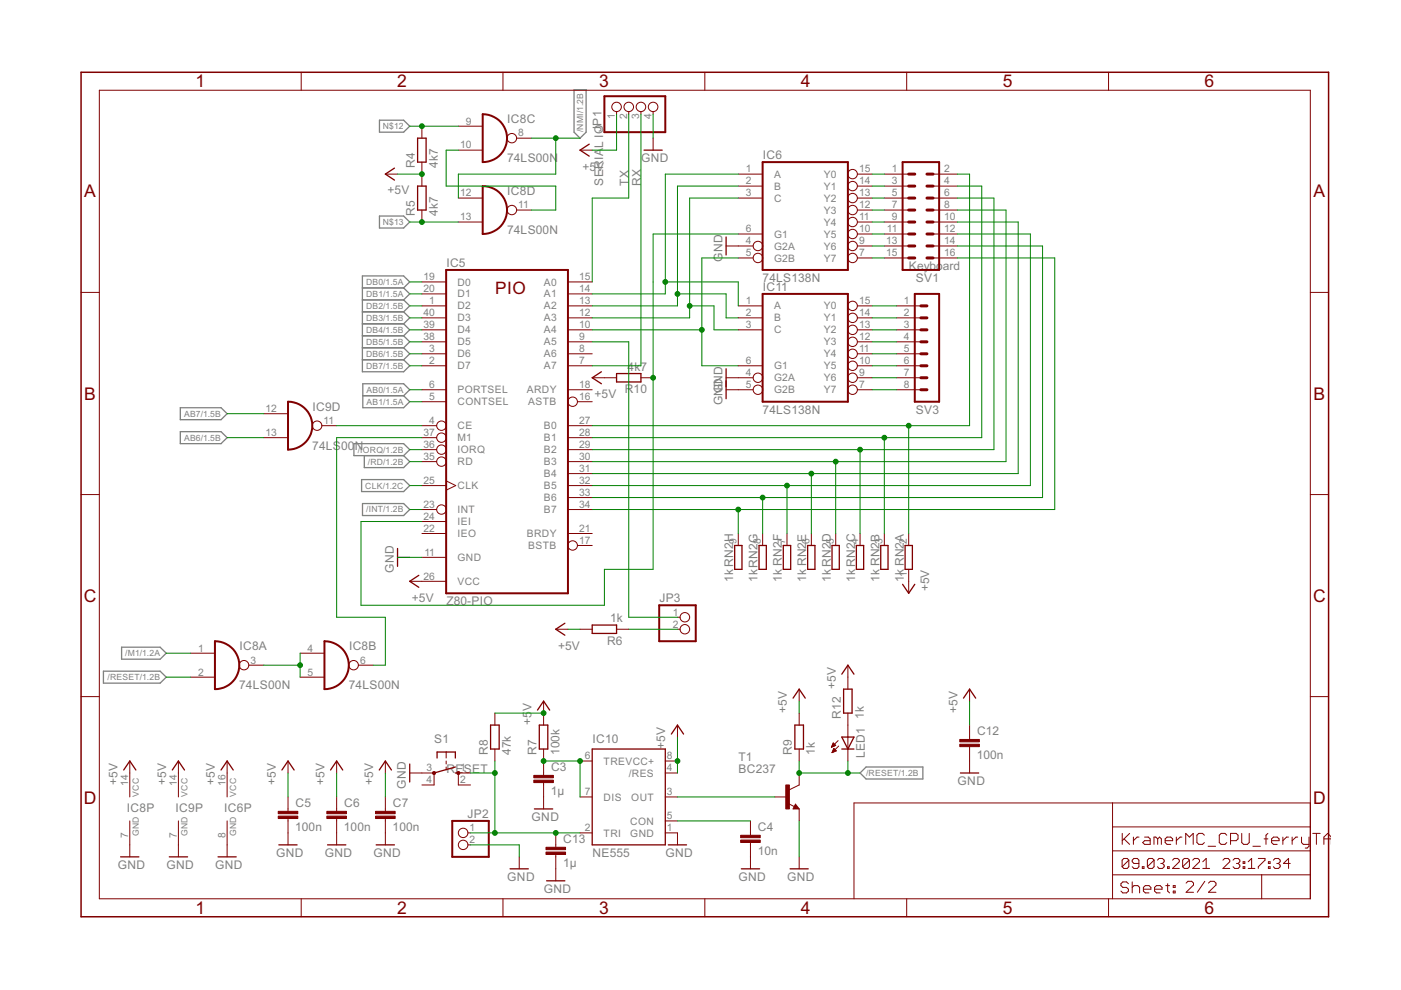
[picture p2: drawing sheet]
<svg xmlns="http://www.w3.org/2000/svg" width="297mm" height="210mm" viewBox="0 0 297 210" stroke-linecap="round" stroke-linejoin="round" font-family="sans-serif">
<g fill="none" stroke="#808080" stroke-width=".28">
<path d="M121.7 19h2.6v9l-1.3 1.3-1.3-1.3zM80.5 25.5h5.1l1.3 1.3-1.3 1.2h-5.1zM80.5 45.8h5.1l1.3 1.3-1.3 1.2h-5.1zM76.8 61h8.8M76.8 63.6h8.8M76.8 66.1h8.8M76.8 68.7h8.8M76.8 71.2h8.8M76.8 73.7h8.8M76.8 76.3h8.8M85.6 61l1.3-1.2-1.3-1.3h-8.8v20.3h8.8l1.3-1.2-1.3-1.3M85.6 61l1.3 1.3-1.3 1.3"/>
<path d="M85.6 63.6l1.3 1.3-1.3 1.2M85.6 66.1l1.3 1.3-1.3 1.3M85.6 68.7l1.3 1.2-1.3 1.3M85.6 71.2l1.3 1.3-1.3 1.2M85.6 73.7l1.3 1.3-1.3 1.3M38.2 86.4h8.7l1.3 1.3-1.3 1.3h-8.7zM38.2 91.5h8.7l1.3 1.3-1.3 1.3h-8.7zM75 94.1h10.6l1.3 1.2-1.3 1.3h-10.6zM76.9 81.4h8.7l1.3 1.2-1.3 1.3 1.3 1.3-1.3 1.2h-8.7zM76.9 83.9h8.7M77.2 96.6v2.5h8.4l1.3-1.2-1.3-1.3M76.7 101.7h8.9l1.3 1.3-1.3 1.2h-8.9z"/>
<path d="M76.9 106.8h8.7l1.3 1.2-1.3 1.3h-8.7zM25.8 137.2h8.2l1.2 1.3-1.2 1.3h-8.2zM21.9 142.3h12.1l1.2 1.3-1.2 1.2h-12.1zM182.4 163.9l1.2-1.3h12.1v2.6h-12.1z"/>
</g>
<g fill="none" stroke="#800000" stroke-width=".21">
<path d="M21.1 19.1h256.7v171.5h-256.7zM63.9 15.3v3.8M106.6 15.3v3.8M149.4 15.3v3.8M192.2 15.3v3.8M235 15.3v3.8M81.7 36.9h2.6M89.5 26.8v2.5M89.5 34.4v5.1M97.2 26.8h5.1M97.2 31.8h5.1M109.5 29.3h3.2"/>
<path d="M123 31.8h2.6M130.7 23.7v.5M133.3 23.7v.5M135.9 23.7v.5M138.5 23.7v.5M138.5 29.3v2.5M156.5 36.9h5.2M156.5 39.5h5.2M181.8 36.9h3.1M181.8 39.5h3.1M187.5 36.9h5.2M187.5 39.5h5.2"/>
<path d="M197.8 36.9h5.2M197.8 39.5h5.2M89.5 59.8h5.1M89.5 44.5v2.6M97.2 42h5.1M97.2 47.1h5.1M109.5 44.5h3.2M120.4 59.8h5.2M153.9 52.2h5.8M156.5 42h5.2M156.5 54.7h3.2M156.5 49.6h5.2"/>
<path d="M181.8 42h3.1M181.8 52.2h3.1M181.8 54.7h3.1M181.8 49.6h3.1M181.8 47.1h3.1M181.8 44.5h3.1M187.5 42h5.2M187.5 52.2h5.2M187.5 54.7h5.2M187.5 49.6h5.2M187.5 47.1h5.2M187.5 44.5h5.2"/>
<path d="M197.8 42h5.2M197.8 52.2h5.2M197.8 54.7h5.2M197.8 49.6h5.2M197.8 47.1h5.2M197.8 44.5h5.2M17.2 62h3.9M89.5 62.3h5.1M89.5 64.9h5.1M89.5 67.4h5.1M89.5 69.9h5.1M89.5 72.5h5.1"/>
<path d="M89.5 75h5.1M89.5 77.6h5.1M120.4 62.3h5.2M120.4 64.9h5.2M120.4 67.4h5.2M120.4 69.9h5.2M120.4 72.5h5.2M120.4 75h5.2M120.4 77.6h5.2M156.5 64.9h5.2M156.5 67.4h5.2M156.5 69.9h5.2"/>
<path d="M156.5 77.6h5.2M181.8 64.9h3.1M181.8 67.4h3.1M181.8 69.9h3.1M181.8 72.5h3.1M181.8 75h3.1M181.8 77.6h3.1M190.1 64.9h5.1M190.1 67.4h5.1M190.1 69.9h5.1M190.1 72.5h5.1M190.1 75h5.1"/>
<path d="M190.1 77.6h5.1M277.8 62h3.9M55.9 92.8h5.2M55.9 87.7h5.2M68.2 90.3h3.2M89.5 90.3h3.1M89.5 92.8h3.1M89.5 95.3h3.1M89.5 97.9h3.1M89.5 82.6h5.1M89.5 85.2h5.1M120.4 90.3h5.2"/>
<path d="M120.4 92.8h5.2M120.4 95.3h5.2M120.4 97.9h5.2M120.4 82.6h5.2M122.4 85.2h3.2M125.6 80.1h5.1M135.9 80.1h2.6M153.9 82.6h5.8M153.9 80.1h5.8M181.8 82.6h3.1M181.8 80.1h3.1M190.1 82.6h5.1"/>
<path d="M190.1 80.1h5.1M17.2 104.9h3.9M84.3 118.2h2.6M89.5 103h5.1M89.5 108h3.1M89.5 113.1h5.1M89.5 110.6h5.1M89.5 118.2h5.1M94.6 102l2 1-2 .9M120.4 100.4h5.2M120.4 103h5.2M120.4 105.5h5.2"/>
<path d="M120.4 108h5.2M120.4 113.1h5.2M122.4 115.7h3.2M156.5 113.1v2.6M161.7 113.1v2.6M166.9 113.1v2.6M172 113.1v2.6M177.2 113.1v2.6M182.4 113.1v2.6M187.5 113.1v2.6M192.7 113.1v2.6M277.8 104.9h3.9"/>
<path d="M40.4 138.5h5.2M63.6 138.5h5.2M86.9 123.3h7.7M117.8 133.4h2.6M123 133.4h2.6M130.7 133.4h2.6M143.6 130.9h.6M143.6 133.4h.6M192.7 120.7v5.1M17.2 147.7h3.9M40.4 143.6h5.2M52.7 141h3.2"/>
<path d="M63.6 143.6h5.2M76 141h3.1M94.6 159.4v1.3M104.9 151.2v2.5M104.9 158.8v2.6M115.3 148.7v5M115.3 158.8v5.6M143.6 153.7v2.6M169.4 146.1v2.6M169.4 151.2v2.5M169.4 158.8v2.6M176.3 158.4h.1"/>
<path d="M176.3 158.3h.4M176.4 158.2h.6M176.4 158h.8M176.4 159.5h.2M176.5 157.9h.5M176.5 159.4h.4M176.6 157.8h.3M176.6 159.2h.6M176.6 157.7h.2M176.6 159.1h.6M176.7 157.5l-.4 .9M176.7 157.5l.5 .6-.9 .3"/>
<path d="M176.7 157.5h.1M176.7 159h.4M176.7 158.9h.3M176.8 158.7h.1M176.8 158.7l.5 .5-.9 .4zM177.7 157l-1.4 1.4M177.8 158.2l-1.4 1.4M179.8 141v5.1M179.8 151.2v10.2M205.6 146.1v2.6M205.6 153.7v3.1M205.6 158.3v5.6"/>
<path d="M277.8 147.7h3.9M27.5 161.4v7.6M27.5 174.1v7.6M37.8 161.4v7.6M37.8 174.1v7.6M48.2 161.4v7.6M48.2 174.1v7.6M61.1 161.4v2.5M61.1 169v3M61.1 173.5v5.6M71.4 161.4v2.5M71.4 169v3"/>
<path d="M71.4 173.5v5.6M81.7 161.4v2.5M81.7 169v3M81.7 173.5v5.6M86.9 163.9h5.1v2.5h-2.5M94.6 161.4v.6M94.6 162.6v.7M99.2 176.6h.6M99.2 179.1h.6M99.8 163.9h-2.6v2.5h2.6M115.3 165.9v5.6M117.8 176.6v3"/>
<path d="M123 161.4h2.6M123 169h2.6M123 176.6h2.6M141.1 161.4h2.5M141.1 169h2.5M141.1 176.6h2.5v2.5M141.1 174.1h2.5M141.1 163.9h2.5M159.1 174.1v3M159.1 178.6v5.6M164.3 169h2.6M167.2 170.4l1.2 .6"/>
<path d="M168.7 170.5l.7 1h-1.3zM169.4 163.9v2.5l-2 1M169.4 171.5v2.6M235.9 170.2v20.4M235.9 175.3h41.9M237.9 176.7v2.3M238.3 177.9l1.2 1.1M239.5 176.7l-1.6 1.5M240.3 177.5v1.5M241.5 177.5h-.4l-.8 .7M242.7 177.5h.8l.4 .4v1.1h-1.2l-.4-.4 .4-.4h1.2M245.4 177.9l-.4-.4h-.3v1.5"/>
<path d="M245.4 177.9v1.1M245.4 177.9l.5-.4 .3 .4v1.1M247 178.2h1.6v-.3l-.4-.4h-.8l-.4 .4v.7l.4 .4h.8M249.4 177.5v1.5M250.6 177.5h-.4l-.8 .7M251.4 179v-2.3l.8 .8 .8-.8v2.3M255.4 177.1l-.4-.4h-.8l-.4 .4v1.5l.4 .4h.8l.4-.4M256.1 179.4h1.6M260.1 177.1l-.4-.4h-.8l-.4 .4v1.5l.4 .4h.8l.4-.4M260.9 178.2h1.2l.4-.3v-.8l-.4-.4h-1.2v2.3M263.3 176.7v1.9l.4 .4h.8l.4-.4v-1.9M265.6 179.4h1.6"/>
<path d="M268 177.9h.8M268.8 176.7l-.4 .4v1.9M269.6 178.2h1.6v-.3l-.4-.4h-.8l-.4 .4v.7l.4 .4h.8M272 177.5v1.5M273.2 177.5h-.4l-.8 .7M274 177.5v1.5M275.1 177.5h-.3l-.8 .7M275.9 177.5v1.1l.4 .4h1.2M277.5 177.5v1.9l-.4 .4h-.4M277.8 170.2h-96.7v20.4M278.3 176.7h1.6M279.1 176.7v2.3"/>
<path d="M280.7 177.9h1.4M282.1 177.3l-.6-.6-.8 .8v1.5M63.9 190.6v3.8M106.6 190.6v3.8M110.1 181.7v2.5M117.8 181.2v5.6M149.4 190.6v3.8M169.4 181.7v2.5M192.2 190.6v3.8M235 190.6v3.8M235.9 185.5h41.9M235.9 180.4h41.9"/>
<path d="M239.2 187.4l-.4-.4h-.7l-.4 .4v.4l.4 .4h.7l.4 .3v.4l-.4 .4h-.7l-.4-.4M239.3 182.4l-.3-.4h-.7l-.4 .4v1.4M239.3 182.4v1.4l-.3 .3h-.7l-.4-.3M239.3 182.4l-1.4 1.4M240.1 187v2.3M240.1 188.2l.3-.4h.8l.4 .4v1.1M241.5 183.1h-1.1l-.3-.4v-.3l.3-.4h.7l.4 .4v1.4l-.4 .3h-.7l-.3-.3M242.2 183.8h.3v.3h-.3zM242.4 188.5h1.6v-.3l-.4-.4h-.8l-.4 .4v.7l.4 .4h.8M244.7 182.4v1.4l-.4 .3h-.7l-.3-.3M244.7 182.4l-.4-.4h-.7l-.3 .4v1.4M244.7 182.4l-1.4 1.4"/>
<path d="M244.8 188.5h1.6v-.3l-.4-.4h-.8l-.4 .4v.7l.4 .4h.8M245.4 182.4l.3-.4h.8l.3 .4v.3l-.3 .4M246.1 183.1h.4M246.5 183.1l.3 .3v.4l-.3 .3h-.8l-.3-.3M247.2 187.8h.8M247.5 183.8h.4v.3h-.4zM247.6 187.4v1.5l.4 .4M248.6 182.4l.4-.4h.7l.3 .4v.3l-1.4 1.4h1.4M248.8 187.8h.4v.4h-.4zM248.8 188.9h.4v.4h-.4zM251.5 187.2l.4-.3h.8l.3 .3v.4l-1.5 1.6h1.5M252.2 182.4l-.4-.4h-.7l-.4 .4v1.4"/>
<path d="M252.2 182.4v1.4l-.4 .3h-.7l-.4-.3M252.2 182.4l-1.5 1.4M252.9 182.4l.3-.4h.8l.3 .4v.3l-1.4 1.4h1.4M255 184.1h1.5M255 182.7l.7-.7v2.1M255.4 186.9l-1.5 2.3M256.2 187.2l.4-.3h.8l.4 .3v.4l-1.6 1.6h1.6M259.3 182.4l.4-.4h.7l.3 .4v.3l-1.4 1.4h1.4M261.4 182.4l.4-.4h.7l.4 .4v.3l-.4 .4M262.1 183.1h.4M262.5 183.1l.4 .3v.4l-.4 .3h-.7l-.4-.3M263.6 183.8h.3v.3h-.3z"/>
<path d="M263.6 182.7h.3v.4h-.3zM264.6 184.1h1.5M264.6 182.7l.8-.7v2.1M266.8 182h1.4v.4l-1.4 1.4v.3M267.5 185.5v5.1M268.9 183.8h.4v.3h-.4zM268.9 182.7h.4v.4h-.4zM270 182.4l.3-.4h.8l.3 .4v.3l-.3 .4M270.7 183.1h.4M271.1 183.1l.3 .3v.4l-.3 .3h-.8l-.3-.3M273.6 183.1h-1.5l1.1-1.1v2.1"/>
<circle cx="108.5" cy="29.3" r="1.01"/>
<circle cx="130.7" cy="22.7" r="1.01"/>
<circle cx="133.3" cy="22.7" r="1.01"/>
<circle cx="135.9" cy="22.7" r="1.01"/>
<circle cx="138.5" cy="22.7" r="1.01"/>
<circle cx="180.8" cy="39.4" r="1.01"/>
<circle cx="180.8" cy="36.9" r="1.01"/>
<circle cx="108.5" cy="44.5" r="1.01"/>
<circle cx="160.7" cy="54.7" r="1.01"/>
<circle cx="160.7" cy="52.1" r="1.01"/>
<circle cx="180.8" cy="42" r="1.01"/>
<circle cx="180.8" cy="52.1" r="1.01"/>
<circle cx="180.8" cy="49.6" r="1.01"/>
<circle cx="180.8" cy="47.1" r="1.01"/>
<circle cx="180.8" cy="44.5" r="1.01"/>
<circle cx="180.8" cy="54.7" r="1.01"/>
<circle cx="180.8" cy="64.8" r="1.01"/>
<circle cx="180.8" cy="77.5" r="1.01"/>
<circle cx="180.8" cy="75" r="1.01"/>
<circle cx="180.8" cy="72.5" r="1.01"/>
<circle cx="180.8" cy="69.9" r="1.01"/>
<circle cx="180.8" cy="67.4" r="1.01"/>
<circle cx="67.2" cy="90.2" r="1.01"/>
<circle cx="93.6" cy="95.3" r="1.01"/>
<circle cx="93.6" cy="90.2" r="1.01"/>
<circle cx="93.6" cy="97.9" r="1.01"/>
<circle cx="93.6" cy="92.8" r="1.01"/>
<circle cx="121.4" cy="85.2" r="1.01"/>
<circle cx="160.7" cy="82.6" r="1.01"/>
<circle cx="160.7" cy="80.1" r="1.01"/>
<circle cx="180.8" cy="80.1" r="1.01"/>
<circle cx="180.8" cy="82.6" r="1.01"/>
<circle cx="93.6" cy="108" r="1.01"/>
<circle cx="121.4" cy="115.6" r="1.01"/>
<circle cx="145.2" cy="130.9" r="1.01"/>
<circle cx="145.2" cy="133.4" r="1.01"/>
<circle cx="51.7" cy="141" r="1.01"/>
<circle cx="75" cy="141" r="1.01"/>
<circle cx="98.2" cy="176.6" r="1.01"/>
<circle cx="98.2" cy="179.1" r="1.01"/>
</g>
<path d="M17.2 15.3h264.5v179.1h-264.5z" fill="none" stroke="#800000" stroke-width=".32"/>
<g fill="none" stroke="#800000" stroke-width=".42">
<path d="M102.3 39.5a5.1 5.1 0 0 1 5.2 5 5.1 5.1 0 0 1-5.2 5.1zM102.3 24.2a5.1 5.1 0 0 1 5.2 5.1 5.1 5.1 0 0 1-5.2 5.1zM128.1 20.4h13v7.6h-13zM161.7 34.4h18.1v22.8h-18.1zM191.4 34.4h7.7v22.8h-7.7zM94.6 57.2h25.8v68.6h-25.8zM161.7 62.3h18.1v22.9h-18.1zM194 62.3h5.1v22.9h-5.1zM61.1 85.2a5.1 5.1 0 0 1 5.1 5.1 5.1 5.1 0 0 1-5.1 5zM45.6 136a5.1 5.1 0 0 1 5.1 5 5.1 5.1 0 0 1-5.1 5.1zM68.8 136a5.1 5.1 0 0 1 5.2 5 5.1 5.1 0 0 1-5.2 5.1zM139.8 128.3h7.7v7.7h-7.7z"/>
<path d="M95.9 174.1h7.7v7.6h-7.7z"/>
</g>
<g fill="none" stroke="#800000" stroke-width=".63">
<path d="M192.7 39.5h1.3M192.7 36.9h1.3M196.5 39.5h1.3M196.5 36.9h1.3M192.7 42h1.3M192.7 47.1h1.3M192.7 44.5h1.3M192.7 54.7h1.3M192.7 52.2h1.3M192.7 49.6h1.3M196.5 42h1.3M196.5 47.1h1.3"/>
<path d="M196.5 44.5h1.3M196.5 54.7h1.3M196.5 52.2h1.3M196.5 49.6h1.3M195.2 69.9h1.3M195.2 67.4h1.3M195.2 64.9h1.3M195.2 75h1.3M195.2 72.5h1.3M195.2 77.6h1.3M195.2 82.6h1.3M195.2 80.1h1.3"/>
</g>
<g fill="none" stroke="#800000" stroke-width=".28">
<path d="M83.6 35.6l-1.9 1.3 1.9 1.3M88.5 29.3h1.8v5.1h-1.8zM88.5 39.5h1.8v5h-1.8zM124.9 30.6l-1.9 1.2 1.9 1.3M136.5 31.8h3.9M153.9 50.2v3.9M127.5 78.8l-1.9 1.3 1.9 1.3M130.7 79.2h5.2v1.8h-5.2zM153.9 78.2v6.3M84.3 116.3v3.8M155.8 115.7h1.5v5h-1.5zM160.9 115.7h1.6v5h-1.6z"/>
<path d="M166.1 115.7h1.5v5h-1.5zM171.2 115.7h1.6v5h-1.6zM176.4 115.7h1.5v5h-1.5zM181.6 115.7h1.5v5h-1.5zM186.7 115.7h1.6v5h-1.6zM191.9 115.7h1.5v5h-1.5zM88.8 122l-1.9 1.3 1.9 1.2M119.8 132.1l-2 1.3 2 1.3M125.6 132.5h5.1v1.8h-5.1zM191.4 123.9l1.3 1.9 1.3-1.9M104 153.7h1.8v5.1h-1.8zM114 150.6l1.3-1.9 1.2 1.9"/>
<path d="M114.3 153.7h1.8v5.1h-1.8zM125.6 158.8h15.5v20.3h-15.5zM142.3 155.6l1.3-1.9 1.3 1.9M168.1 148l1.3-1.9 1.3 1.9M168.5 153.7h1.8v5.1h-1.8zM178.5 158.8h2.6M178.5 142.9l1.3-1.9 1.3 1.9M178.5 156.3h2.6l-1.3 2.5zM178.9 146.1h1.8v5.1h-1.8zM204.3 148l1.3-1.9 1.3 1.9M26.2 163.3l1.3-1.9 1.3 1.9M36.5 163.3l1.3-1.9 1.3 1.9"/>
<path d="M46.9 163.3l1.3-1.9 1.2 1.9M59.1 179.1h3.9M59.8 163.3l1.3-1.9 1.3 1.9M69.4 179.1h3.9M70.1 163.3l1.3-1.9 1.3 1.9M79.8 179.1h3.8M80.4 163.3l1.3-1.9 1.3 1.9M86.9 162v3.8M92.7 160.7v-1.3h3.8v1.3M96.5 163.9h.7M96.5 162.6l-4.5 1.3M113.3 171.5h3.9"/>
<path d="M141.7 179.1h3.9M168.7 171l.1 .3h-.4l.3-.5 .5 .6h-.8M203.6 163.9h3.9M25.6 181.7h3.8M35.9 181.7h3.9M46.2 181.7h3.9M108.1 184.2h3.9M115.9 186.8h3.9M157.2 184.2h3.9M167.5 184.2h3.9"/>
</g>
<g fill="#800000" stroke="#800000" stroke-width=".21">
<path d="M113.2 165.4h4.1v.5h-4.1z"/>
<path d="M113.2 164.4h4.1v.5h-4.1z"/>
<path d="M157 178.1h4.2v.5h-4.2z"/>
<path d="M157 177.1h4.2v.5h-4.2z"/>
<path d="M166.6 166.4h.8v5.1h-.8z"/>
<path d="M59 173h4.1v.5h-4.1z"/>
<path d="M59 172h4.1v.5h-4.1z"/>
<path d="M69.3 173h4.1v.5h-4.1z"/>
<path d="M69.3 172h4.1v.5h-4.1z"/>
<path d="M79.6 173h4.2v.5h-4.2z"/>
<path d="M79.6 172h4.2v.5h-4.2z"/>
<path d="M203.5 157.8h4.1v.5h-4.1z"/>
<path d="M203.5 156.8h4.1v.5h-4.1z"/>
<path d="M115.8 180.7h4.1v.5h-4.1z"/>
<path d="M115.8 179.6h4.1v.5h-4.1z"/>
</g>
<g fill="#800000" stroke="#800000" stroke-width=".21">
<path d="M91.8 163.7h.5v.4h-.5z" fill-rule="evenodd"/>
<path d="M96.9 163.7h.5v.4h-.5z" fill-rule="evenodd"/>
</g>
<g fill="none" stroke="#008000" stroke-width=".21">
<path d="M84.3 36.9h5.2M86.9 26.8h10.3M97.2 31.8h-2.6v7.7h23.2v5h-5.1M112.7 29.3h10.3M117.8 29.3v7.6h-20.6v5.1M130.7 24.2v7.6h-5.1M133.3 24.2v17.8h-7.7v17.8M135.9 24.2v53.4h-10.3M138.5 24.2v5.1M156.5 36.9h-15.4v25.4h-15.5M156.5 39.5h-12.9v25.4h-18M184.9 36.9h2.6"/>
<path d="M184.9 39.5h2.6M203 36.9h2.6v53.4h-80M203 39.5h5.2v53.3h-82.6M86.9 59.8h2.6M86.9 47.1h10.3M141.1 59.8h15.4v5.1M156.5 42h-10.3v25.4h-20.6M156.5 54.7h-7.7v22.9h7.7M156.5 49.6h-18v71.1h-10.4v7.6h-51.6v-17.7h13M184.9 42h2.6M184.9 44.5h2.6M184.9 47.1h2.6"/>
<path d="M184.9 49.6h2.6M184.9 52.2h2.6M184.9 54.7h2.6M203 42h7.7v53.3h-85.1M203 44.5h10.3v53.4h-87.7M203 49.6h15.5v53.4h-92.9M203 54.7h20.6v53.3h-98M203 47.1h12.9v53.3h-90.3M203 52.2h18v53.3h-95.4M86.9 62.3h2.6M86.9 64.9h2.6M86.9 67.4h2.6"/>
<path d="M86.9 69.9h2.6M86.9 72.5h2.6M86.9 75h2.6M86.9 77.6h2.6M125.6 69.9h23.2M125.6 72.5h7.7v58.4h10.3M143.6 62.3h10.3v5.1h2.6M146.2 64.9h5.2v5h5.1M184.9 64.9h5.2M184.9 67.4h5.2M184.9 69.9h5.2M184.9 72.5h5.2"/>
<path d="M184.9 75h5.2M184.9 77.6h5.2M48.2 87.7h7.7M48.2 92.8h7.7M71.4 90.3h18.1M86.9 82.6h2.6M86.9 85.2h2.6M86.9 95.3h2.6M86.9 97.9h2.6M89.5 92.8h-18.1v38.1h10.3v10.1h-2.6M177.2 97.9v15.2M182.4 95.3v17.8"/>
<path d="M184.9 82.6h5.2M184.9 80.1h5.2M187.5 92.8v20.3M192.7 90.3v22.8M84.3 118.2h5.2M86.9 103h2.6M86.9 108h2.6M156.5 108v5.1M161.7 105.5v7.6M166.9 103v10.1M172 100.4v12.7M35.2 138.5h5.2"/>
<path d="M63.6 138.5v5.1M120.4 133.4h2.6M133.3 133.4h10.3M35.2 143.6h5.2M55.9 141h7.7M104.9 151.2h10.4M143.6 156.3v7.6M169.4 148.7v2.5M205.6 148.7v5M61.1 163.9v5.1M71.4 163.9v5.1M81.7 163.9v5.1"/>
<path d="M99.8 179.1h10.3v2.6M99.8 163.9h5.1M99.8 176.6h23.2M104.9 161.4v15.2M115.3 161.4h7.7v7.6M143.6 174.1h15.5M143.6 169h20.7M169.4 161.4v2.5h13M169.4 174.1v7.6M179.8 161.4v2.5"/>
</g>
<g fill="#008000" stroke="#008000" stroke-width=".21">
<circle cx="141.1" cy="59.8" r=".51"/>
<circle cx="143.6" cy="62.3" r=".51"/>
<circle cx="146.2" cy="64.9" r=".51"/>
<circle cx="89.5" cy="36.9" r=".51"/>
<circle cx="115.3" cy="151.2" r=".51"/>
<circle cx="143.6" cy="161.4" r=".51"/>
<circle cx="117.8" cy="29.3" r=".51"/>
<circle cx="89.5" cy="26.8" r=".51"/>
<circle cx="89.5" cy="47.1" r=".51"/>
<circle cx="63.6" cy="141" r=".51"/>
<circle cx="169.4" cy="163.9" r=".51"/>
<circle cx="179.8" cy="163.9" r=".51"/>
<circle cx="192.7" cy="90.3" r=".51"/>
<circle cx="187.5" cy="92.8" r=".51"/>
<circle cx="182.4" cy="95.3" r=".51"/>
<circle cx="177.2" cy="97.9" r=".51"/>
<circle cx="172" cy="100.4" r=".51"/>
<circle cx="166.9" cy="103" r=".51"/>
<circle cx="161.7" cy="105.5" r=".51"/>
<circle cx="156.5" cy="108" r=".51"/>
<circle cx="104.9" cy="176.6" r=".51"/>
<circle cx="117.8" cy="176.6" r=".51"/>
<circle cx="104.9" cy="163.9" r=".51"/>
<circle cx="123" cy="161.4" r=".51"/>
<circle cx="115.3" cy="161.4" r=".51"/>
<circle cx="138.5" cy="80.1" r=".51"/>
<circle cx="148.8" cy="69.9" r=".51"/>
</g>
<g font-size="4.1" fill="#800000">
<text x="41.4" y="18.5">1</text>
<text x="84.2" y="18.5">2</text>
<text x="127" y="18.5">3</text>
<text x="169.8" y="18.5">4</text>
<text x="212.6" y="18.5">5</text>
<text x="255.4" y="18.5">6</text>
<text x="17.9" y="41.9">A</text>
<text x="278.5" y="41.9">A</text>
<text x="105" y="62.3">PIO</text>
<text x="17.9" y="84.7">B</text>
<text x="278.5" y="84.7">B</text>
<text x="17.8" y="127.6">C</text>
<text x="278.4" y="127.6">C</text>
<text x="17.8" y="170.4">D</text>
<text x="278.4" y="170.4">D</text>
<text x="41.4" y="193.8">1</text>
<text x="84.2" y="193.8">2</text>
<text x="127" y="193.8">3</text>
<text x="169.8" y="193.8">4</text>
<text x="212.6" y="193.8">5</text>
<text x="255.4" y="193.8">6</text>
</g>
<g font-size="2.8" fill="#808080">
<text x="107.6" y="26.1">IC8C</text>
<text x="127.5" y="28" transform="rotate(-90 127.5 28)">JP1</text>
<text x="87.9" y="35.6" transform="rotate(-90 87.9 35.6)">R4</text>
<text x="92.8" y="35.6" transform="rotate(-90 92.8 35.6)">4k7</text>
<text x="107.5" y="34.4">74LS00N</text>
<text x="127.9" y="31.4" transform="rotate(-90 127.9 31.4)">L IO</text>
<text x="135.9" y="34.4">GND</text>
<text x="161.7" y="33.7">IC6</text>
<text x="82.2" y="41.2">+5V</text>
<text x="107.6" y="41.4">IC8D</text>
<text x="123.5" y="36.2">+5V</text>
<text x="127.9" y="39.4" transform="rotate(-90 127.9 39.4)">SERIA</text>
<text x="133.2" y="39.4" transform="rotate(-90 133.2 39.4)">TX</text>
<text x="135.9" y="39.4" transform="rotate(-90 135.9 39.4)">RX</text>
<text x="87.9" y="45.8" transform="rotate(-90 87.9 45.8)">R5</text>
<text x="92.8" y="45.8" transform="rotate(-90 92.8 45.8)">4k7</text>
<text x="107.5" y="49.6">74LS00N</text>
<text x="94.6" y="56.6">IC5</text>
<text x="153.2" y="55.5" transform="rotate(-90 153.2 55.5)">GND</text>
<text x="161.7" y="59.8">74LS138N</text>
<text x="192.7" y="57.2">Keybo</text>
<text x="194.2" y="59.8">SV1</text>
<text x="199.9" y="57.2">ard</text>
<text x="161.7" y="61.7">IC11</text>
<text x="132.5" y="83.4">R10</text>
<text x="133.1" y="78.6">4k7</text>
<text x="153.2" y="83.4" transform="rotate(-90 153.2 83.4)">GND</text>
<text x="66.3" y="87.1">IC9D</text>
<text x="126.1" y="84.4">+5V</text>
<text x="153.2" y="86" transform="rotate(-90 153.2 86)">GND</text>
<text x="161.7" y="87.7">74LS138N</text>
<text x="194.2" y="87.7">SV3</text>
<text x="66.2" y="95.3">74LS00</text>
<text x="75.2" y="95.3">N</text>
<text x="83.5" y="121.5" transform="rotate(-90 83.5 121.5)">GND</text>
<text x="155.5" y="123.4" transform="rotate(-90 155.5 123.4)">1kRN2H</text>
<text x="160.6" y="123.4" transform="rotate(-90 160.6 123.4)">1kRN2G</text>
<text x="165.8" y="123.4" transform="rotate(-90 165.8 123.4)">1k RN2F</text>
<text x="171" y="123.4" transform="rotate(-90 171 123.4)">1k RN2E</text>
<text x="176.1" y="123.4" transform="rotate(-90 176.1 123.4)">1kRN2D</text>
<text x="181.3" y="123.4" transform="rotate(-90 181.3 123.4)">1kRN2C</text>
<text x="186.4" y="123.4" transform="rotate(-90 186.4 123.4)">1k RN2B</text>
<text x="191.6" y="123.4" transform="rotate(-90 191.6 123.4)">1k RN2A</text>
<text x="197" y="125.4" transform="rotate(-90 197 125.4)">+5V</text>
<text x="87.3" y="127.6">+5V</text>
<text x="94.6" y="128.3">Z80-PIO</text>
<text x="129.3" y="131.9">1k</text>
<text x="139.8" y="127.7">JP3</text>
<text x="50.8" y="137.9">IC8A</text>
<text x="74" y="137.9">IC8B</text>
<text x="118.3" y="137.7">+5V</text>
<text x="128.7" y="136.7">R6</text>
<text x="50.7" y="146.1">74LS00N</text>
<text x="74" y="146.1">74LS00N</text>
<text x="177.2" y="146.1" transform="rotate(-90 177.2 146.1)">+5V</text>
<text x="112.7" y="153.7" transform="rotate(-90 112.7 153.7)">+5</text>
<text x="112.7" y="150.8" transform="rotate(-90 112.7 150.8)">V</text>
<text x="166.9" y="151.2" transform="rotate(-90 166.9 151.2)">+5V</text>
<text x="178.2" y="152.4" transform="rotate(-90 178.2 152.4)">R12</text>
<text x="183.1" y="152.5" transform="rotate(-90 183.1 152.5)">1k</text>
<text x="203" y="151.2" transform="rotate(-90 203 151.2)">+5V</text>
<text x="207.2" y="155.9">C12</text>
<text x="92.1" y="157.5">S1</text>
<text x="103.4" y="160" transform="rotate(-90 103.4 160)">R8</text>
<text x="108.3" y="160.1" transform="rotate(-90 108.3 160.1)">47k</text>
<text x="113.7" y="160" transform="rotate(-90 113.7 160)">R7</text>
<text x="118.6" y="160.1" transform="rotate(-90 118.6 160.1)">100k</text>
<text x="125.6" y="157.5">IC10</text>
<text x="141.1" y="158.8" transform="rotate(-90 141.1 158.8)">+5V</text>
<text x="156.6" y="161.4">T1</text>
<text x="167.9" y="160" transform="rotate(-90 167.9 160)">R9</text>
<text x="172.8" y="160.1" transform="rotate(-90 172.8 160.1)">1k</text>
<text x="183.4" y="160.8" transform="rotate(-90 183.4 160.8)">LED1</text>
<text x="207.1" y="161">100n</text>
<text x="24.9" y="166.4" transform="rotate(-90 24.9 166.4)">+5V</text>
<text x="35.3" y="166.4" transform="rotate(-90 35.3 166.4)">+5V</text>
<text x="45.6" y="166.4" transform="rotate(-90 45.6 166.4)">+5V</text>
<text x="58.5" y="166.4" transform="rotate(-90 58.5 166.4)">+5V</text>
<text x="68.8" y="166.4" transform="rotate(-90 68.8 166.4)">+5V</text>
<text x="79.1" y="166.4" transform="rotate(-90 79.1 166.4)">+5V</text>
<text x="86.1" y="167.2" transform="rotate(-90 86.1 167.2)">GND</text>
<text x="94.6" y="163.9">RESET</text>
<text x="116.8" y="163.5">C3</text>
<text x="156.6" y="163.9">BC237</text>
<text x="203" y="166.4">GND</text>
<text x="26.9" y="172.2">IC8P</text>
<text x="37.2" y="172.2">IC9P</text>
<text x="47.6" y="172.2">IC6P</text>
<text x="62.6" y="171.1">C5</text>
<text x="73" y="171.1">C6</text>
<text x="83.3" y="171.1">C7</text>
<text x="99.1" y="173.4">JP2</text>
<text x="116.8" y="168.6">1µ</text>
<text x="62.6" y="176.2">100n</text>
<text x="72.9" y="176.2">100n</text>
<text x="83.2" y="176.2">100n</text>
<text x="112.7" y="174.1">GND</text>
<text x="119.4" y="178.8">C13</text>
<text x="160.7" y="176.2">C4</text>
<text x="25" y="184.2">GND</text>
<text x="35.3" y="184.2">GND</text>
<text x="45.6" y="184.2">GND</text>
<text x="58.5" y="181.7">GND</text>
<text x="68.8" y="181.7">GND</text>
<text x="79.2" y="181.7">GND</text>
<text x="119.4" y="183.8">1µ</text>
<text x="125.6" y="181.7">NE555</text>
<text x="141.1" y="181.7">GND</text>
<text x="160.7" y="181.3">10n</text>
<text x="107.6" y="186.8">GND</text>
<text x="115.3" y="189.3">GND</text>
<text x="156.6" y="186.8">GND</text>
<text x="166.9" y="186.8">GND</text>
</g>
<g font-size="2.4" fill="#808080">
<text x="98.8" y="26.4">9</text>
<text x="109.9" y="28.9">8</text>
<text x="130.4" y="25.2" transform="rotate(-90 130.4 25.2)">1</text>
<text x="132.9" y="25.2" transform="rotate(-90 132.9 25.2)">2</text>
<text x="135.5" y="25.2" transform="rotate(-90 135.5 25.2)">3</text>
<text x="138.1" y="25.2" transform="rotate(-90 138.1 25.2)">4</text>
<text x="97.6" y="31.5">10</text>
<text x="97.6" y="41.6">12</text>
<text x="158.1" y="36.6">1</text>
<text x="158.1" y="39.1">2</text>
<text x="158.1" y="41.6">3</text>
<text x="164.1" y="37.7">A</text>
<text x="164.1" y="40.2">B</text>
<text x="174.7" y="40.2">Y1</text>
<text x="174.7" y="37.7">Y0</text>
<text x="182.1" y="41.6">13</text>
<text x="182.1" y="39.1">14</text>
<text x="182.1" y="36.6">15</text>
<text x="189.1" y="36.6">1</text>
<text x="189.1" y="39.1">3</text>
<text x="189.1" y="41.6">5</text>
<text x="200.2" y="36.6">2</text>
<text x="200.2" y="39.1">4</text>
<text x="200.2" y="41.6">6</text>
<text x="97.6" y="46.7">13</text>
<text x="109.9" y="44.2">11</text>
<text x="164.1" y="42.8">C</text>
<text x="174.7" y="47.8">Y4</text>
<text x="174.7" y="45.3">Y3</text>
<text x="174.7" y="42.8">Y2</text>
<text x="182.1" y="46.7">11</text>
<text x="182.1" y="44.2">12</text>
<text x="189.1" y="44.2">7</text>
<text x="189.1" y="46.7">9</text>
<text x="200.2" y="44.2">8</text>
<text x="200.2" y="46.7">10</text>
<text x="158.1" y="51.8">4</text>
<text x="158.1" y="49.3">6</text>
<text x="164.1" y="52.9">G2A</text>
<text x="164.1" y="50.4">G1</text>
<text x="174.7" y="52.9">Y6</text>
<text x="174.7" y="50.4">Y5</text>
<text x="182.1" y="51.8">9</text>
<text x="182.1" y="49.3">10</text>
<text x="187.9" y="51.8">13</text>
<text x="188" y="49.3">11</text>
<text x="200.2" y="49.3">12</text>
<text x="200.2" y="51.8">14</text>
<text x="89.8" y="59.4">19</text>
<text x="122.8" y="59.4">15</text>
<text x="158.1" y="54.3">5</text>
<text x="164.1" y="55.5">G2B</text>
<text x="174.7" y="55.5">Y7</text>
<text x="182.1" y="54.3">7</text>
<text x="187.9" y="54.3">15</text>
<text x="200.2" y="54.3">16</text>
<text x="89.8" y="62">20</text>
<text x="91" y="64.5">1</text>
<text x="97" y="60.5">D0</text>
<text x="97" y="63.1">D1</text>
<text x="97" y="65.6">D2</text>
<text x="115.3" y="60.5">A0</text>
<text x="115.3" y="63.1">A1</text>
<text x="115.3" y="65.6">A2</text>
<text x="122.8" y="62">14</text>
<text x="122.8" y="64.5">13</text>
<text x="158.1" y="64.5">1</text>
<text x="164.1" y="65.6">A</text>
<text x="174.7" y="65.6">Y0</text>
<text x="182.1" y="64.5">15</text>
<text x="191.7" y="64.5">1</text>
<text x="89.8" y="67">40</text>
<text x="89.8" y="69.6">39</text>
<text x="97" y="68.2">D3</text>
<text x="97" y="70.7">D4</text>
<text x="115.3" y="68.2">A3</text>
<text x="115.3" y="70.7">A4</text>
<text x="122.8" y="67">12</text>
<text x="122.8" y="69.6">10</text>
<text x="158.1" y="67">2</text>
<text x="158.1" y="69.6">3</text>
<text x="164.1" y="68.2">B</text>
<text x="164.1" y="70.7">C</text>
<text x="174.7" y="70.7">Y2</text>
<text x="174.7" y="68.2">Y1</text>
<text x="182.1" y="69.6">13</text>
<text x="182.1" y="67">14</text>
<text x="191.7" y="67">2</text>
<text x="191.7" y="69.6">3</text>
<text x="89.8" y="72.1">38</text>
<text x="91" y="74.7">3</text>
<text x="91" y="77.2">2</text>
<text x="97" y="73.2">D5</text>
<text x="97" y="75.8">D6</text>
<text x="115.3" y="73.2">A5</text>
<text x="115.3" y="75.8">A6</text>
<text x="122.8" y="72.1">9</text>
<text x="122.8" y="74.7">8</text>
<text x="122.8" y="77.2">7</text>
<text x="158.1" y="77.2">6</text>
<text x="174.7" y="75.8">Y4</text>
<text x="174.7" y="73.2">Y3</text>
<text x="182.1" y="77.2">10</text>
<text x="182.1" y="74.7">11</text>
<text x="182.1" y="72.1">12</text>
<text x="191.7" y="72.1">4</text>
<text x="191.7" y="74.7">5</text>
<text x="191.7" y="77.2">6</text>
<text x="91" y="82.3">6</text>
<text x="97" y="78.3">D7</text>
<text x="97" y="83.4">PORTSEL</text>
<text x="111.7" y="83.4">ARDY</text>
<text x="115.3" y="78.3">A7</text>
<text x="122.8" y="82.3">18</text>
<text x="158.1" y="79.7">4</text>
<text x="158.1" y="82.3">5</text>
<text x="164.1" y="80.9">G2A</text>
<text x="164.1" y="83.4">G2B</text>
<text x="164.1" y="78.3">G1</text>
<text x="174.7" y="83.4">Y7</text>
<text x="174.7" y="80.9">Y6</text>
<text x="174.7" y="78.3">Y5</text>
<text x="182.1" y="82.3">7</text>
<text x="182.1" y="79.7">9</text>
<text x="191.7" y="79.7">7</text>
<text x="191.7" y="82.3">8</text>
<text x="56.3" y="87.4">12</text>
<text x="68.6" y="89.9">11</text>
<text x="91" y="84.8">5</text>
<text x="91" y="89.9">4</text>
<text x="97" y="85.9">CONTSEL</text>
<text x="112" y="85.9">ASTB</text>
<text x="122.8" y="89.9">27</text>
<text x="122.8" y="84.8">16</text>
<text x="56.3" y="92.4">13</text>
<text x="89.8" y="92.4">37</text>
<text x="89.8" y="95">36</text>
<text x="97" y="91">CE</text>
<text x="97" y="93.5">M1</text>
<text x="115.3" y="91">B0</text>
<text x="115.3" y="93.5">B1</text>
<text x="122.8" y="92.4">28</text>
<text x="122.8" y="95">29</text>
<text x="89.8" y="97.5">35</text>
<text x="97" y="96.1">IORQ</text>
<text x="97" y="98.6">RD</text>
<text x="115.3" y="96.1">B2</text>
<text x="115.3" y="98.6">B3</text>
<text x="115.3" y="101.2">B4</text>
<text x="122.8" y="97.5">30</text>
<text x="122.8" y="100.1">31</text>
<text x="89.8" y="102.6">25</text>
<text x="89.8" y="107.7">23</text>
<text x="97" y="103.7">CLK</text>
<text x="115.3" y="103.7">B5</text>
<text x="115.3" y="106.2">B6</text>
<text x="122.8" y="102.6">32</text>
<text x="122.8" y="105.1">33</text>
<text x="122.8" y="107.7">34</text>
<text x="89.8" y="110.2">24</text>
<text x="89.8" y="112.7">22</text>
<text x="97" y="108.8">INT</text>
<text x="97" y="111.3">IEI</text>
<text x="97" y="113.9">IEO</text>
<text x="111.7" y="113.9">BRDY</text>
<text x="115.3" y="108.8">B7</text>
<text x="122.8" y="112.7">21</text>
<text x="90" y="117.8">11</text>
<text x="97" y="118.9">GND</text>
<text x="112" y="116.4">BSTB</text>
<text x="122.8" y="115.3">17</text>
<text x="156.2" y="115.3" transform="rotate(-90 156.2 115.3)">9</text>
<text x="161.3" y="115.3" transform="rotate(-90 161.3 115.3)">8</text>
<text x="166.5" y="115.3" transform="rotate(-90 166.5 115.3)">7</text>
<text x="171.7" y="115.3" transform="rotate(-90 171.7 115.3)">6</text>
<text x="176.8" y="115.3" transform="rotate(-90 176.8 115.3)">5</text>
<text x="182" y="115.3" transform="rotate(-90 182 115.3)">4</text>
<text x="187.1" y="115.3" transform="rotate(-90 187.1 115.3)">3</text>
<text x="192.3" y="115.3" transform="rotate(-90 192.3 115.3)">2</text>
<text x="89.8" y="122.9">26</text>
<text x="97" y="124">VCC</text>
<text x="192.3" y="122.3" transform="rotate(-90 192.3 122.3)">1</text>
<text x="142.6" y="130.5">1</text>
<text x="142.6" y="133.1">2</text>
<text x="42" y="138.1">1</text>
<text x="42" y="143.2">2</text>
<text x="53.1" y="140.7">3</text>
<text x="65.2" y="138.1">4</text>
<text x="65.2" y="143.2">5</text>
<text x="76.3" y="140.7">6</text>
<text x="124" y="161">6</text>
<text x="141.4" y="161">8</text>
<text x="27.1" y="166.6" transform="rotate(-90 27.1 166.6)">14</text>
<text x="37.5" y="166.6" transform="rotate(-90 37.5 166.6)">14</text>
<text x="47.8" y="166.6" transform="rotate(-90 47.8 166.6)">16</text>
<text x="90.5" y="163.5">3</text>
<text x="90.5" y="166.1">4</text>
<text x="97.5" y="163.5">1</text>
<text x="97.5" y="166.1">2</text>
<text x="128" y="162.1">TREVCC+</text>
<text x="133.3" y="164.7">/RES</text>
<text x="141.4" y="163.5">4</text>
<text x="124" y="168.6">7</text>
<text x="128" y="169.7">DIS</text>
<text x="133.8" y="169.7">OUT</text>
<text x="141.4" y="168.6">3</text>
<text x="141.4" y="173.7">5</text>
<text x="27.1" y="177.6" transform="rotate(-90 27.1 177.6)">7</text>
<text x="37.5" y="177.6" transform="rotate(-90 37.5 177.6)">7</text>
<text x="47.8" y="177.6" transform="rotate(-90 47.8 177.6)">8</text>
<text x="99.6" y="176.2">1</text>
<text x="99.6" y="178.8">2</text>
<text x="124" y="176.2">2</text>
<text x="128" y="177.4">TRI</text>
<text x="133.6" y="177.4">GND</text>
<text x="133.6" y="174.8">CON</text>
<text x="141.4" y="176.2">1</text>
</g>
<g font-size="2" fill="#808080">
<text x="81.2" y="27.4">N$12</text>
<text x="123.6" y="28" transform="rotate(-90 123.6 28)">/NMI/1.2B</text>
<text x="81.2" y="47.7">N$13</text>
<text x="77.6" y="60.4">DB0/1.5A</text>
<text x="77.6" y="62.9">DB1/1.5A</text>
<text x="77.6" y="65.5">DB2/1.5B</text>
<text x="77.6" y="68">DB3/1.5B</text>
<text x="77.6" y="70.6">DB4/1.5B</text>
<text x="77.6" y="73.1">DB5/1.5B</text>
<text x="77.6" y="75.6">DB6/1.5B</text>
<text x="77.6" y="78.2">DB7/1.5B</text>
<text x="77.7" y="83.3">AB0/1.5A</text>
<text x="39" y="88.3">AB7/1.5B</text>
<text x="77.7" y="85.8">AB1/1.5A</text>
<text x="39" y="93.4">AB6/1.5B</text>
<text x="75.8" y="96">/IORQ/1.2B</text>
<text x="78" y="98.5">/RD/1.2B</text>
<text x="77.5" y="103.6">CLK/1.2C</text>
<text x="77.6" y="108.7">/INT/1.2B</text>
<text x="26.6" y="139.1">/M1/1.2A</text>
<text x="22.8" y="144.2">/RESET/1.2B</text>
<text x="183.6" y="164.5">/RESET/1.2B</text>
<text x="29.4" y="168.9" transform="rotate(-90 29.4 168.9)">VCC</text>
<text x="39.8" y="168.9" transform="rotate(-90 39.8 168.9)">VCC</text>
<text x="50.1" y="168.9" transform="rotate(-90 50.1 168.9)">VCC</text>
<text x="29.4" y="177.3" transform="rotate(-90 29.4 177.3)">GND</text>
<text x="39.8" y="177.3" transform="rotate(-90 39.8 177.3)">GND</text>
<text x="50.1" y="177.3" transform="rotate(-90 50.1 177.3)">GND</text>
</g>
</svg>
